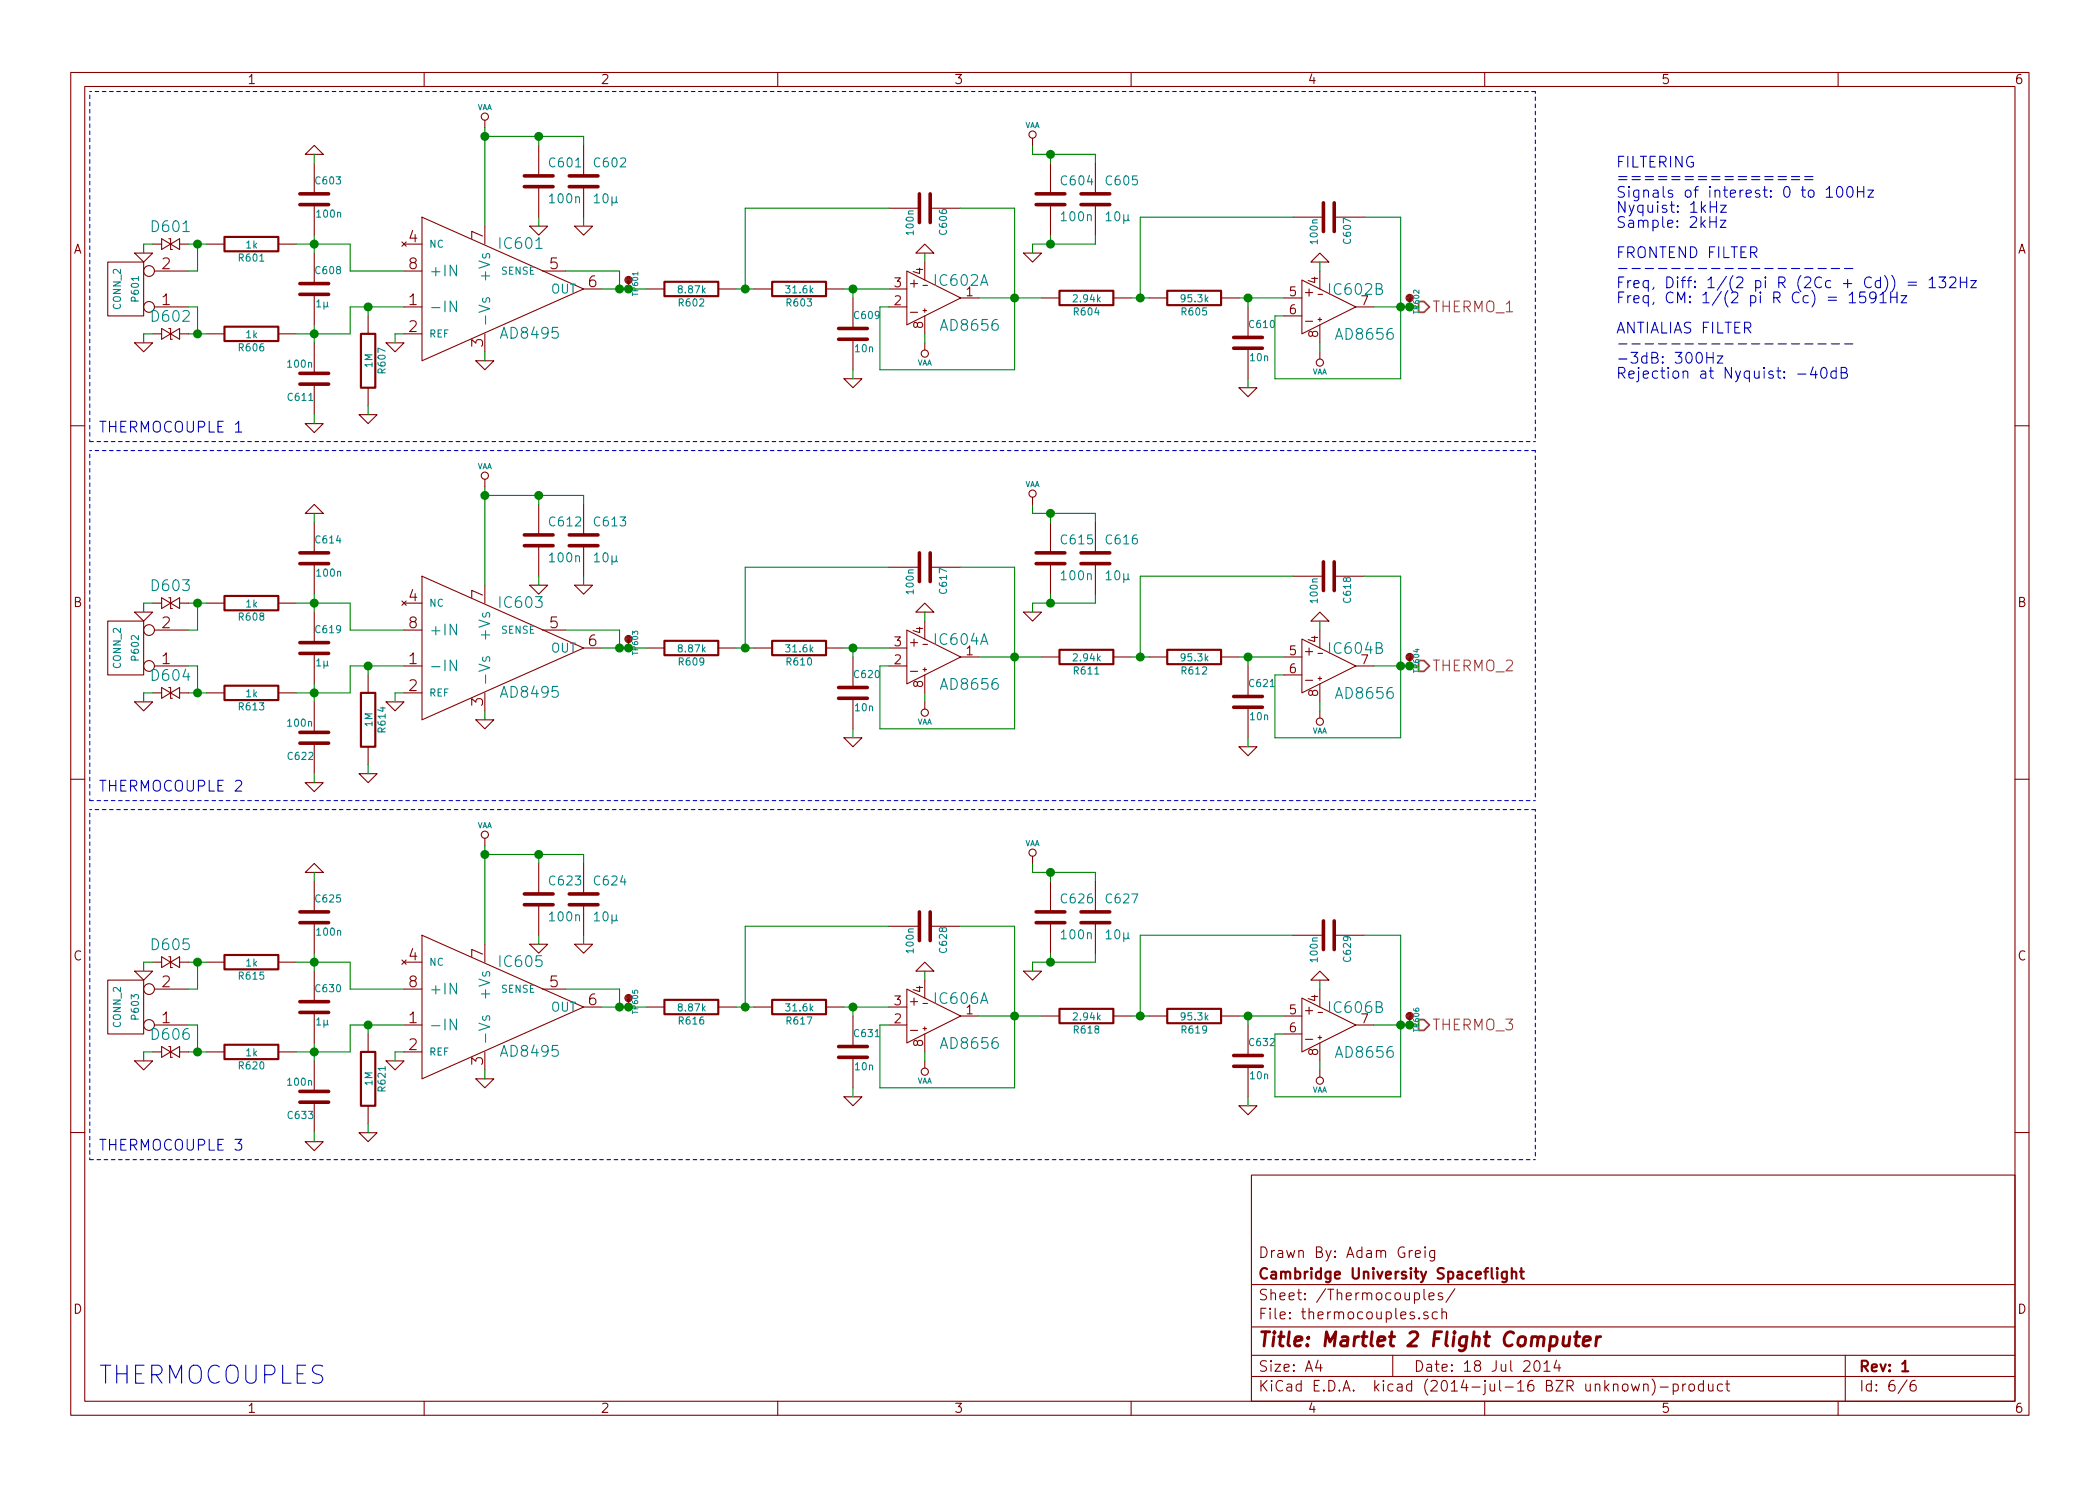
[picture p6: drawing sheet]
<svg xmlns="http://www.w3.org/2000/svg" width="297mm" height="210mm" viewBox="0 0 297 210" stroke-linecap="round" stroke-linejoin="round" font-family="sans-serif">
<g fill="none" stroke="#840000" stroke-width=".15">
<path d="M10 10.3h277v189.9h-277zM12 12.2h273v186.1h-273zM60 10.3v1.9M68.6 17v1M110 10.3v1.9M146 19.6v1M160 10.3v1.9M210 10.3v1.9M260 10.3v1.9M15.2 37.1h5.1v7.6h-5.1zM19 35.8h2.6l-1.3 1.3zM21.6 34.5h1.3"/>
<path d="M21.8 38.3h4.9M22.9 33.8l2.5 1.5v-1.5l-2.5 1.5zM23.9 33.8h.2v1.5h.3M25.4 34.5h1.3M29.2 34.5h2.5M39.4 34.5h2.5M43.2 21.8l1.2-1.2 1.3 1.2zM44.4 23.1v4.3M44.4 29v4.3M44.4 35.8v4.3M56.8 34.2l.7 .6M57.1 34.5h2.6"/>
<path d="M57.1 38.3h2.6M57.5 34.2l-.7 .6M59.7 30.7l22.8 10.2-22.8 10.1zM68.6 32v2.5M74.9 32h2.6l-1.3 1.3zM76.2 20.6v4.3M76.2 26.4v4.3M76.7 38.3h3.3M81.3 32h2.5l-1.3 1.3zM82.5 20.6v4.3M82.5 26.4v4.3M88.9 39.6v1.3"/>
<path d="M125.7 29.5h4.3M128.3 38.3l7.6 3.9-7.6 3.8zM129.3 39.6v1M129.5 35.8l1.3-1.3 1.3 1.3zM130.8 37.1v2.5M131.6 29.5h4.3M144.8 35.8h2.5l-1.3 1.3zM148.6 23.1v4.3M148.6 29v4.3M154.9 23.1v4.3M154.9 29v4.3M182.9 30.7h4.3"/>
<path d="M184.1 39.6l7.7 3.8-7.7 3.8zM185.4 37.1l1.3-1.3 1.3 1.3zM186.7 38.3v2.6M188.7 30.7h4.3M19 48.5h2.6l-1.3 1.3zM21.6 47.2h1.3M21.8 43.4h4.9M22.9 46.5v1.5l2.5-1.5v1.5zM23.9 46.5h.2v1.5h.3M25.4 47.2h1.3M29.2 47.2h2.5M39.4 47.2h2.5"/>
<path d="M43.2 59.9h2.5l-1.3 1.3zM44.4 41.7v4.3M44.4 48.5v4.3M44.4 54.4v4.3M50.8 58.7h2.5l-1.2 1.2zM52.1 44.7v2.5M52.1 54.9v2.5M54.6 48.5h2.5l-1.2 1.3zM57.1 47.2h2.6M57.1 43.4h2.6M67.3 51h2.5l-1.2 1.3zM68.6 47.2v2.6"/>
<path d="M82.5 40.9h2.6M91.4 40.9h2.6M101.6 40.9h2.5M106.7 40.9h2.5M116.8 40.9h2.6M119.4 53.6h2.5l-1.3 1.3zM120.6 42.2v4.3M120.6 48v4.3M125.7 43.4h2.6M125.7 40.9h2.6M128.8 40.1h1M128.8 44.2h1"/>
<path d="M130.6 40.4h.6M130.6 43.9h.5M130.8 48.5v1M130.8 43.7v.5M130.8 44.7v2.5M135.9 42.2h2.5M147.3 42.2h2.6M157.5 42.2h2.5M162.6 42.2h2.5M172.7 42.2h2.6M175.3 54.9h2.5l-1.3 1.2zM176.5 43.4v4.3"/>
<path d="M176.5 49.3v4.3M181.6 42.2h2.5M181.6 44.7h2.5M184.7 41.4h1M184.7 45.5h1M185.2 40.9v1M186.4 41.7h.7M186.4 45.2h.5M186.7 49.8v1M186.7 45v.5M186.7 46v2.5M191.8 43.4h2.5"/>
<path d="M199.4 42.2v1.2M10 60.2h2M44.4 71.4l1.3 1.2h-2.5zM44.4 73.9v4.3M44.4 79.8v4.3M68.6 67.8v1M76.2 71.4v4.3M76.2 77.2v4.3M82.5 71.4v4.3M82.5 77.2v4.3M146 70.4v1M148.6 73.9v4.3"/>
<path d="M148.6 79.8v4.3M154.9 73.9v4.3M154.9 79.8v4.3M285 60.2h2M15.2 87.9h5.1v7.6h-5.1zM19 86.6h2.6l-1.3 1.3zM19 99.3h2.6l-1.3 1.3zM21.6 85.3h1.3M21.6 98h1.3M21.8 94.2h4.9M21.8 89.1h4.9M22.9 84.6v1.5l2.5-1.5v1.5z"/>
<path d="M22.9 97.3v1.5l2.5-1.5v1.5zM23.9 84.6h.2v1.5h.3M23.9 97.3h.2v1.5h.3M25.4 85.3h1.3M25.4 98h1.3M29.2 85.3h2.5M29.2 98h2.5M39.4 85.3h2.5M39.4 98h2.5M44.4 86.6v4.3M44.4 92.5v4.3M44.4 99.3v4.3"/>
<path d="M52.1 95.5v2.5M54.6 99.3h2.5l-1.2 1.3zM56.8 85l.7 .6M57.1 85.3h2.6M57.1 98h2.6M57.1 94.2h2.6M57.1 89.1h2.6M57.5 85l-.7 .6M59.7 81.5l22.8 10.2-22.8 10.1zM68.6 82.8v2.5M68.6 98v2.6M74.9 82.8h2.6l-1.3 1.3z"/>
<path d="M76.7 89.1h3.3M81.3 82.8h2.5l-1.3 1.3zM82.5 91.7h2.6M88.9 90.4v1.3M91.4 91.7h2.6M101.6 91.7h2.5M106.7 91.7h2.5M116.8 91.7h2.6M120.6 93v4.3M120.6 98.8v4.3M125.7 94.2h2.6M125.7 91.7h2.6"/>
<path d="M125.7 80.3h4.3M128.3 89.1l7.6 3.9-7.6 3.8zM128.8 90.9h1M128.8 95h1M129.3 90.4v1M129.5 86.6l1.3-1.3 1.3 1.3zM130.6 91.2h.6M130.6 94.7h.5M130.8 99.3v1M130.8 87.9v2.5M130.8 94.5v.5M130.8 95.5v2.5"/>
<path d="M131.6 80.3h4.3M135.9 93h2.5M144.8 86.6h2.5l-1.3 1.3zM147.3 93h2.6M157.5 93h2.5M162.6 93h2.5M172.7 93h2.6M176.5 94.2v4.3M181.6 93h2.5M181.6 95.5h2.5M182.9 81.5h4.3M184.1 90.4l7.7 3.8-7.7 3.8z"/>
<path d="M184.7 92.2h1M184.7 96.3h1M185.2 91.7v1M185.4 87.9l1.3-1.3 1.3 1.3zM186.4 92.5h.7M186.4 96h.5M186.7 89.1v2.6M186.7 95.8v.5M186.7 96.8v2.5M188.7 81.5h4.3M191.8 94.2h2.5M199.4 93v1.2"/>
<path d="M10 110.3h2M43.2 110.7h2.5l-1.3 1.3zM44.4 105.2v4.3M50.8 109.5h2.5l-1.2 1.2zM52.1 105.7v2.5M67.3 101.8h2.5l-1.2 1.3zM68.6 118.6v1M119.4 104.4h2.5l-1.3 1.3zM175.3 105.7h2.5l-1.3 1.2zM176.5 100.1v4.3M186.7 100.6v1M285 110.3h2"/>
<path d="M15.2 138.7h5.1v7.6h-5.1zM19 137.4h2.6l-1.3 1.3zM21.6 136.1h1.3M21.8 139.9h4.9M22.9 135.4v1.5l2.5-1.5v1.5zM23.9 135.4h.2v1.5h.3M25.4 136.1h1.3M29.2 136.1h2.5M39.4 136.1h2.5M43.2 123.4l1.2-1.2 1.3 1.2zM44.4 124.7v4.3M44.4 130.6v4.3"/>
<path d="M44.4 137.4v4.3M56.8 135.8l.7 .6M57.1 136.1h2.6M57.1 139.9h2.6M57.5 135.8l-.7 .6M59.7 132.3l22.8 10.2-22.8 10.1zM68.6 133.6v2.5M74.9 133.6h2.6l-1.3 1.3zM76.2 122.2v4.3M76.2 128v4.3M76.7 139.9h3.3M81.3 133.6h2.5l-1.3 1.3z"/>
<path d="M82.5 122.2v4.3M82.5 128v4.3M125.7 131.1h4.3M128.3 139.9l7.6 3.9-7.6 3.8zM130.8 136.1l1.3 1.3h-2.6zM130.8 138.7v2.5M131.6 131.1h4.3M144.8 137.4h2.5l-1.3 1.3zM146 121.2v1M148.6 124.7v4.3M148.6 130.6v4.3M154.9 124.7v4.3"/>
<path d="M154.9 130.6v4.3M182.9 132.3h4.3M186.7 137.4l1.3 1.3h-2.6zM186.7 139.9v2.6M188.7 132.3h4.3M19 150.1h2.6l-1.3 1.3zM21.6 148.8h1.3M21.8 145h4.9M22.9 148.1v1.5l2.5-1.5v1.5zM23.9 148.1h.2v1.5h.3M25.4 148.8h1.3M29.2 148.8h2.5"/>
<path d="M39.4 148.8h2.5M44.4 143.3v4.3M44.4 150.1v4.3M44.4 156v4.3M52.1 146.3v2.5M52.1 156.5v2.5M54.6 150.1h2.5l-1.2 1.3zM57.1 148.8h2.6M57.1 145h2.6M67.3 152.6h2.5l-1.2 1.3zM68.6 148.8v2.6M82.5 142.5h2.6"/>
<path d="M88.9 141.2v1.3M91.4 142.5h2.6M101.6 142.5h2.5M106.7 142.5h2.5M116.8 142.5h2.6M119.4 155.2h2.5l-1.3 1.3zM120.6 143.8v4.3M120.6 149.6v4.3M125.7 145h2.6M125.7 142.5h2.6M128.8 141.7h1M128.8 145.8h1"/>
<path d="M129.3 141.2v1M130.6 142h.6M130.6 145.5h.5M130.8 150.1v1M130.8 145.3v.5M130.8 146.3v2.5M135.9 143.8h2.5M147.3 143.8h2.6M157.5 143.8h2.5M162.6 143.8h2.5M172.7 143.8h2.6M175.3 156.5h2.5l-1.3 1.2z"/>
<path d="M176.5 145v4.3M176.5 150.9v4.3M181.6 143.8h2.5M181.6 146.3h2.5M184.1 141.2l7.7 3.8-7.7 3.8zM184.7 143h1M184.7 147.1h1M185.2 142.5v1M186.4 143.3h.7M186.4 146.8h.5M186.7 151.4v1M186.7 146.6v.5"/>
<path d="M186.7 147.6v2.5M191.8 145h2.5M199.4 143.8v1.2M10 160.2h2M43.2 161.5h2.5l-1.3 1.3zM50.8 160.3h2.5l-1.2 1.2zM177 166.3h108v32h-108zM200.2 177.4l.7-.1v-.3l-.5-.1-.2 .2 .1 .7 .1 .1 .5-.1M201.6 176.4l-.1 .1 .1 .1 .1-.1-.1-.1v.2M201.6 176.9v1M202.9 176.9v1.2a.39 .39 0 0 1-.6 .3M202.9 177l-.4-.1-.3 .3 .1 .6 .2 .1 .4-.1"/>
<path d="M285 160.2h2M60 198.3v1.9M110 198.3v1.9M160 198.3v1.9M177 194.8h108M177 191.8h108M177 187.8h108M177 181.8h108M186.4 192.5l-.3 1h.9M186.8 193v1M197 191.8v3M200.7 186.5h.1l-.1 .1v-.1v.1"/>
<path d="M201.4 182.4v1.3l.2 .2M202 185.7a.37 .37 0 0 0-.6 .1v.1a.54 .54 0 0 0 .6 .3v.1v.2l-.2 .1-.4-.1M202.1 183.4l.7-.1v-.3l-.4-.1-.3 .2 .1 .7 .2 .1 .4-.1M203.3 185.7l-.4-.1-.3 .3 .1 .6 .2 .1 .4-.1M204 185.7a.38 .38 0 0 1 .6 .1v.8M204 185.1v1.5M204 183a.37 .37 0 0 0-.6 .1v.1a.54 .54 0 0 0 .6 .3l.1 .1-.1 .2-.1 .1-.5-.1M205.8 182.3l-1.3 2M210 198.3v1.9M217.1 192.7a.35 .35 0 0 1 .4-.2 .35 .35 0 0 1 .3 .3 .77 .77 0 0 1-.5 1.2 .9 .9 0 0 1-.2-1.3zM218.4 193l.4-.5v1.5M218.4 194h.9"/>
<path d="M220.2 192.5l-.4 1h1M220.5 193v1M230.8 195.8l.3 1 .2-.7 .3 .7 .3-1M232.5 196a.38 .38 0 0 1 .6 0v.8M232.5 195.8v1M233.7 195.1a1.71 1.71 0 0 1 0 2.3M234.8 196.3h1.2M236.7 195.9a.48 .48 0 0 1 .6 .1l.1 .1-.1 .6a.48 .48 0 0 1-.6 0M236.7 195.8v1.5M238 195.8v1M238.5 195.8l-.3 .1-.2 .2M239 196a.41 .41 0 0 1 .7 .1v.4a.41 .41 0 0 1-.4 .3 .41 .41 0 0 1-.4-.3z"/>
<path d="M240.9 195.9l-.4-.1-.3 .3 .1 .6 .2 .1 .4-.1M240.9 195.3v1.5M241.7 195.8v.9a.4 .4 0 0 0 .6 0M242.3 195.8v1M243.6 195.9l-.4-.1-.3 .3 .1 .6 .2 .1 .4-.1M244.1 195.8h.6M244.3 195.3v1.3l.2 .2h.2M260 198.3v1.9M261 191.8v6.5M269.7 195.2l-1.2 2M270.9 195.3a.59 .59 0 0 0-.7 .7l.1 .7 .2 .1h.3l.2-.1v-.5l-.1-.2-.4-.1-.3 .3"/>
<circle cx="68.6" cy="16.5" r=".51"/>
<circle cx="146.1" cy="19" r=".51"/>
<circle cx="21.1" cy="38.3" r=".76"/>
<circle cx="88.9" cy="39.6" r=".25"/>
<circle cx="88.9" cy="39.6" r=".13"/>
<circle cx="88.9" cy="39.6" r=".38"/>
<circle cx="88.9" cy="39.6" r=".51"/>
<circle cx="21.1" cy="43.4" r=".76"/>
<circle cx="130.8" cy="50" r=".51"/>
<circle cx="186.7" cy="51.3" r=".51"/>
<circle cx="199.4" cy="42.2" r=".25"/>
<circle cx="199.4" cy="42.2" r=".13"/>
<circle cx="199.4" cy="42.2" r=".38"/>
<circle cx="199.4" cy="42.2" r=".51"/>
<circle cx="68.6" cy="67.3" r=".51"/>
<circle cx="146.1" cy="69.8" r=".51"/>
<circle cx="21.1" cy="89.1" r=".76"/>
<circle cx="21.1" cy="94.2" r=".76"/>
<circle cx="88.9" cy="90.4" r=".25"/>
<circle cx="88.9" cy="90.4" r=".13"/>
<circle cx="88.9" cy="90.4" r=".38"/>
<circle cx="88.9" cy="90.4" r=".51"/>
<circle cx="199.4" cy="93" r=".25"/>
<circle cx="199.4" cy="93" r=".13"/>
<circle cx="199.4" cy="93" r=".38"/>
<circle cx="199.4" cy="93" r=".51"/>
<circle cx="68.6" cy="118.1" r=".51"/>
<circle cx="130.8" cy="100.8" r=".51"/>
<circle cx="186.7" cy="102.1" r=".51"/>
<circle cx="21.1" cy="139.9" r=".76"/>
<circle cx="146.1" cy="120.6" r=".51"/>
<circle cx="21.1" cy="145" r=".76"/>
<circle cx="88.9" cy="141.2" r=".25"/>
<circle cx="88.9" cy="141.2" r=".13"/>
<circle cx="88.9" cy="141.2" r=".38"/>
<circle cx="88.9" cy="141.2" r=".51"/>
<circle cx="130.8" cy="151.6" r=".51"/>
<circle cx="186.7" cy="152.9" r=".51"/>
<circle cx="199.4" cy="143.8" r=".25"/>
<circle cx="199.4" cy="143.8" r=".13"/>
<circle cx="199.4" cy="143.8" r=".38"/>
<circle cx="199.4" cy="143.8" r=".51"/>
</g>
<g fill="none" stroke="#840000" stroke-width=".3">
<path d="M31.7 33.5h7.7v2.1h-7.7zM94 39.9h7.6v2h-7.6zM109.2 39.9h7.6v2h-7.6zM31.7 46.2h7.7v2.1h-7.7zM51.1 47.2h2v7.7h-2zM149.9 41.1h7.6v2.1h-7.6zM165.1 41.1h7.6v2.1h-7.6zM31.7 84.3h7.7v2.1h-7.7zM31.7 97h7.7v2.1h-7.7zM51.1 98h2v7.7h-2zM94 90.7h7.6v2h-7.6zM109.2 90.7h7.6v2h-7.6z"/>
<path d="M149.9 91.9h7.6v2.1h-7.6zM165.1 91.9h7.6v2.1h-7.6zM31.7 135.1h7.7v2.1h-7.7zM31.7 147.8h7.7v2.1h-7.7zM51.1 148.8h2v7.7h-2zM94 141.5h7.6v2h-7.6zM109.2 141.5h7.6v2h-7.6zM149.9 142.7h7.6v2.1h-7.6zM165.1 142.7h7.6v2.1h-7.6zM213.1 179.9v1.2a.39 .39 0 0 1-.6 .3M213.8 179.4v1.5M215 179.9h.5"/>
<path d="M215.2 179.4v1.3l.2 .2h.1M213.1 180l-.4-.1-.3 .3 .1 .6 .2 .1 .4-.1M213.8 180.1a.38 .38 0 0 1 .7 0v.8M269.1 194h.8"/>
</g>
<path d="M221.2 189.1l-.1 1.1v.1a.56 .56 0 0 0 .8 0M222 189.1l-.1 1.3M222.7 189.1h.8M223.1 188.4l-.2 1.8v.1l.4 .1M224 189.8l.9-.2v-.4l-.2-.1-.6 .1-.1 .2-.1 .8 .3 .2 .5-.1M225.9 189.1l-.2 1.3M226.4 189.1a.54 .54 0 0 0-.6 .4" fill="none" stroke="#840000" stroke-width=".41"/>
<g fill="none" stroke="#840000" stroke-width=".51">
<path d="M42.4 29h4.1M42.4 27.4h4.1M74.2 26.4h4M74.2 24.9h4M80.5 26.4h4.1M80.5 24.9h4.1M130 27.4v4.1M131.6 27.4v4.1M146.6 29h4M146.6 27.4h4M152.9 29h4.1M152.9 27.4h4.1"/>
<path d="M187.2 28.7v4.1M188.7 28.7v4.1M42.4 41.7h4.1M42.4 40.1h4.1M42.4 52.8h4.1M42.4 54.4h4.1M118.6 48h4.1M118.6 46.5h4.1M174.5 49.3h4.1M174.5 47.7h4.1M42.4 79.8h4.1M42.4 78.2h4.1"/>
<path d="M74.2 77.2h4M74.2 75.7h4M80.5 77.2h4.1M80.5 75.7h4.1M130 78.2v4.1M131.6 78.2v4.1M146.6 79.8h4M146.6 78.2h4M152.9 79.8h4.1M152.9 78.2h4.1M187.2 79.5v4.1M188.7 79.5v4.1"/>
<path d="M42.4 92.5h4.1M42.4 90.9h4.1M118.6 98.8h4.1M118.6 97.3h4.1M174.5 98.5h4.1M42.4 103.6h4.1M42.4 105.2h4.1M174.5 100.1h4.1M42.4 130.6h4.1M42.4 129h4.1M74.2 128h4M74.2 126.5h4"/>
<path d="M80.5 128h4.1M80.5 126.5h4.1M130 129v4.1M131.6 129v4.1M146.6 130.6h4M146.6 129h4M152.9 130.6h4.1M152.9 129h4.1M187.2 130.3v4.1M188.7 130.3v4.1M42.4 143.3h4.1M42.4 141.7h4.1"/>
<path d="M42.4 154.4h4.1M42.4 156h4.1M118.6 149.6h4.1M118.6 148.1h4.1M174.5 150.9h4.1M174.5 149.3h4.1"/>
</g>
<path d="M200.7 42.7h.7l.8 .7-.8 .8h-.7zM200.7 93.5h.7l.8 .7-.8 .8h-.7zM200.7 144.3h.7l.8 .7-.8 .8h-.7z" fill="none" stroke="#848400" stroke-width=".25"/>
<g fill="none" stroke="#0000c2" stroke-width=".15">
<path d="M229 38h1.1M230.8 38h1.2M232.7 38h1.2M234.6 38h1.2M236.5 38h1.1M238.4 38h1.1M240.2 38h1.2M241.9 31.4h.8M241.9 29.3h.9M242.1 38h1.2M242.7 30.7v1.5M242.8 28.5v1.5"/>
<path d="M243.3 31.2h.8l-.8 1h.8M243.4 29h.8l-.8 1h.8M244 38h1.2M245.9 38h1.1M247.8 25h1.1M247.8 25.4h1.1M247.8 38h1.1M249.6 25h1.2M249.6 25.4h1.2M249.6 38h1.2M251.5 25h1.2M251.5 25.4h1.2"/>
<path d="M251.5 38h1.2M253.4 25h1.2M253.4 25.4h1.2M253.4 38h1.2M255.3 25h1.1M255.3 25.4h1.1M255.3 38h1.1M257.1 38h1.2M258.3 26.8l.5-.4v1.5M258.3 27.9h.9M259 38h1.2M259.9 26.5a.36 .36 0 0 1 .4-.1 .36 .36 0 0 1 .3 .3 .77 .77 0 0 1-.5 1.2 .89 .89 0 0 1-.2-1.4z"/>
<path d="M260.9 38h1.2M261.4 26.5a.36 .36 0 0 1 .3-.1 .36 .36 0 0 1 .3 .3 .77 .77 0 0 1-.4 1.2 .89 .89 0 0 1-.2-1.4zM262.7 26.4v1.5M262.7 27.1h.9M263.6 26.4v1.5M264.2 26.9h.8l-.8 1h.8M267.6 39a1.75 1.75 0 0 1 0 2.3M269.9 39.9h1.2M272.9 39.6l.4-.4v1.5M274.3 39.2h.9l-.5 .6a.44 .44 0 0 1 .5 .3v.3l-.1 .2-.6 .1-.2-.1M275.8 39.3l.2-.1h.4l.2 .1 .1 .3-.1 .2-.9 .9h1M277.3 39.9h.9"/>
<path d="M277.3 39.2v1.5M278.2 39.2v1.5M278.8 39.7h.8l-.8 1h.8M229 48.7h1.1M230.8 48.7h1.2M232.7 48.7h1.2M234.6 48.7h1.2M236.5 48.7h1.1M238.4 48.7h1.1M240.2 48.7h1.2M241.4 49.9v1.5M241.4 50.6h.9"/>
<path d="M242.1 48.7h1.2M242.3 49.9v1.5M242.9 50.4h.8l-.8 1h.8M244 48.7h1.2M245.9 48.7h1.1M247.8 48.7h1.1M249.6 48.7h1.2M251.5 48.7h1.2M253.4 48.7h1.2M254.3 52.9h1.1M255.3 48.7h1.1M256.5 51.9l-.4 1.1h.9"/>
<path d="M256.8 52.5v1M257.1 48.7h1.2M257.7 52.1a.36 .36 0 0 1 .4-.1 .36 .36 0 0 1 .2 .3 .77 .77 0 0 1-.4 1.2 .89 .89 0 0 1-.2-1.4zM259 48.7h1.2M259.7 52.6a.48 .48 0 0 0-.6 0l-.1 .6a.48 .48 0 0 0 .7 .2M259.7 52v1.5M260.4 52.7l.7-.1a.36 .36 0 0 0 .1-.3 .36 .36 0 0 0-.3-.3h-.5v1.5h.6a.4 .4 0 0 0 .3-.3 .4 .4 0 0 0-.1-.4l-.3-.1M260.9 48.7h1.2M261.6 41.8l.4-.5v1.5M261.6 42.8h.9M263.8 41.3h-.7l-.1 .8 .2-.2 .6 .1 .1 .2v.4l-.3 .2h-.4l-.2-.1M265.4 42a.48 .48 0 0 1-.5 .3 .48 .48 0 0 1-.4-.3v-.5a.48 .48 0 0 1 .8 0 1 1 0 0 1-.4 1.3h-.3"/>
<path d="M265.9 41.8l.5-.5v1.5M265.9 42.8h.9M267.4 41.3v1.5M267.4 42.1h.9M268.3 41.3v1.5M268.9 41.8h.8l-.8 1h.8M269.9 40.4h1.2M272.9 40.7h.9M33.3 61.1h.9"/>
</g>
<path d="M64.6 42.6v1.5l-.9-1.5v1.5M68.3 42.2l-.1 .3 .3 .3 .2-.1 .1-.5 .2-.1 .2 .1 .1 .1-.1 .5M64.6 93.4v1.5l-.9-1.5v1.5M68.3 93l-.1 .3 .3 .3 .2-.1 .1-.5 .2-.1 .2 .1 .1 .1-.1 .5M64.6 144.2v1.5l-.9-1.5v1.5M68.3 143.8l-.1 .3 .3 .3 .2-.1 .1-.5 .2-.1 .2 .1 .1 .1-.1 .5" fill="none" stroke="#008484" stroke-width=".15"/>
<g fill="none" stroke="#008400" stroke-width=".15">
<path d="M68.6 18v14M68.6 19.3h13.9v1.3M76.2 19.3v1.3M21.6 34.5h-1.3v1.3M26.7 34.5h2.5M27.9 34.5v3.8h-1.2M41.9 34.5h7.6v3.8h7.6M44.4 21.8v1.3M44.4 33.3v2.5M76.2 30.7v1.3M80 38.3h7.6v2.6M82.5 30.7v1.3"/>
<path d="M125.7 29.5h-20.3v11.4M130.8 35.8v1.3M135.9 29.5h7.6v22.8h-19v-8.9h1.2M146 20.6v1.2h8.9v1.3M148.6 21.8v1.3M148.6 33.3v1.2M154.9 33.3v1.2h-8.9v1.3M182.9 30.7h-21.6v11.5M186.7 37.1v1.2M193 30.7h5.1v22.9h-17.8v-8.9h1.3M21.6 47.2h-1.3v1.3M26.7 47.2h2.5"/>
<path d="M26.7 43.4h1.2v3.8M44.4 46v2.5M44.4 58.7v1.2M52.1 43.4v1.3M52.1 57.4v1.3M57.1 43.4h-7.6v3.8h-7.6M57.1 47.2h-1.2v1.3M68.6 49.8v1.2M85.1 40.9h6.3M104.1 40.9h2.6M119.4 40.9h6.3M120.6 40.9v1.3"/>
<path d="M120.6 52.3v1.3M130.8 47.2v1.3M138.4 42.2h8.9M160 42.2h2.6M175.3 42.2h6.3M176.5 42.2v1.2M176.5 53.6v1.3M186.7 48.5v1.3M194.3 43.4h6.4M44.4 72.6v1.3M68.6 68.8v14M68.6 70.1h13.9v1.3"/>
<path d="M76.2 70.1v1.3M146 71.4v1.2h8.9v1.3M148.6 72.6v1.3M21.6 85.3h-1.3v1.3M21.6 98h-1.3v1.3M26.7 94.2h1.2v3.8M26.7 85.3h2.5M26.7 98h2.5M27.9 85.3v3.8h-1.2M41.9 85.3h7.6v3.8h7.6M44.4 84.1v2.5M44.4 96.8v2.5"/>
<path d="M52.1 94.2v1.3M57.1 94.2h-7.6v3.8h-7.6M57.1 98h-1.2v1.3M76.2 81.5v1.3M80 89.1h7.6v2.6M82.5 81.5v1.3M85.1 91.7h6.3M104.1 91.7h2.6M119.4 91.7h6.3M120.6 91.7v1.3M125.7 80.3h-20.3v11.4M130.8 86.6v1.3"/>
<path d="M130.8 98v1.3M135.9 80.3h7.6v22.8h-19v-8.9h1.2M138.4 93h8.9M148.6 84.1v1.2M154.9 84.1v1.2h-8.9v1.3M160 93h2.6M175.3 93h6.3M176.5 93v1.2M182.9 81.5h-21.6v11.5M186.7 87.9v1.2M186.7 99.3v1.3M193 81.5h5.1v22.9h-17.8v-8.9h1.3"/>
<path d="M194.3 94.2h6.4M44.4 109.5v1.2M52.1 108.2v1.3M68.6 100.6v1.2M68.6 119.6v14M120.6 103.1v1.3M176.5 104.4v1.3M21.6 136.1h-1.3v1.3M26.7 136.1h2.5M27.9 136.1v3.8h-1.2M41.9 136.1h7.6v3.8h7.6M44.4 123.4v1.3"/>
<path d="M44.4 134.9v2.5M68.6 120.9h13.9v1.3M76.2 120.9v1.3M76.2 132.3v1.3M80 139.9h7.6v2.6M82.5 132.3v1.3M125.7 131.1h-20.3v11.4M130.8 137.4v1.3M135.9 131.1h7.6v22.8h-19v-8.9h1.2M146 122.2v1.2h8.9v1.3M148.6 123.4v1.3M148.6 134.9v1.2"/>
<path d="M154.9 134.9v1.2h-8.9v1.3M182.9 132.3h-21.6v11.5M186.7 138.7v1.2M193 132.3h5.1v22.9h-17.8v-8.9h1.3M21.6 148.8h-1.3v1.3M26.7 145h1.2v3.8M26.7 148.8h2.5M44.4 147.6v2.5M52.1 145v1.3M52.1 159v1.3M57.1 145h-7.6v3.8h-7.6M57.1 148.8h-1.2v1.3"/>
<path d="M68.6 151.4v1.2M85.1 142.5h6.3M104.1 142.5h2.6M119.4 142.5h6.3M120.6 142.5v1.3M120.6 153.9v1.3M130.8 148.8v1.3M138.4 143.8h8.9M160 143.8h2.6M175.3 143.8h6.3M176.5 143.8v1.2M176.5 155.2v1.3"/>
<path d="M186.7 150.1v1.3M194.3 145h6.4M44.4 160.3v1.2"/>
</g>
<g fill="#008400" stroke="#008400" stroke-width=".25">
<circle cx="52.1" cy="43.4" r=".51"/>
<circle cx="44.5" cy="47.2" r=".51"/>
<circle cx="44.5" cy="34.5" r=".51"/>
<circle cx="87.6" cy="40.9" r=".51"/>
<circle cx="68.6" cy="19.3" r=".51"/>
<circle cx="76.2" cy="19.3" r=".51"/>
<circle cx="105.4" cy="40.9" r=".51"/>
<circle cx="161.3" cy="42.2" r=".51"/>
<circle cx="148.6" cy="21.8" r=".51"/>
<circle cx="148.6" cy="34.5" r=".51"/>
<circle cx="120.7" cy="40.9" r=".51"/>
<circle cx="143.5" cy="42.2" r=".51"/>
<circle cx="176.5" cy="42.2" r=".51"/>
<circle cx="198.1" cy="43.4" r=".51"/>
<circle cx="88.9" cy="40.9" r=".51"/>
<circle cx="199.4" cy="43.4" r=".51"/>
<circle cx="52.1" cy="94.2" r=".51"/>
<circle cx="44.5" cy="98" r=".51"/>
<circle cx="44.5" cy="85.3" r=".51"/>
<circle cx="87.6" cy="91.7" r=".51"/>
<circle cx="68.6" cy="70.1" r=".51"/>
<circle cx="76.2" cy="70.1" r=".51"/>
<circle cx="105.4" cy="91.7" r=".51"/>
<circle cx="161.3" cy="93" r=".51"/>
<circle cx="148.6" cy="72.6" r=".51"/>
<circle cx="148.6" cy="85.3" r=".51"/>
<circle cx="120.7" cy="91.7" r=".51"/>
<circle cx="143.5" cy="93" r=".51"/>
<circle cx="176.5" cy="93" r=".51"/>
<circle cx="198.1" cy="94.2" r=".51"/>
<circle cx="88.9" cy="91.7" r=".51"/>
<circle cx="199.4" cy="94.2" r=".51"/>
<circle cx="52.1" cy="145" r=".51"/>
<circle cx="44.5" cy="148.8" r=".51"/>
<circle cx="44.5" cy="136.1" r=".51"/>
<circle cx="87.6" cy="142.5" r=".51"/>
<circle cx="68.6" cy="120.9" r=".51"/>
<circle cx="76.2" cy="120.9" r=".51"/>
<circle cx="105.4" cy="142.5" r=".51"/>
<circle cx="161.3" cy="143.8" r=".51"/>
<circle cx="148.6" cy="123.4" r=".51"/>
<circle cx="148.6" cy="136.1" r=".51"/>
<circle cx="120.7" cy="142.5" r=".51"/>
<circle cx="143.5" cy="143.8" r=".51"/>
<circle cx="176.5" cy="143.8" r=".51"/>
<circle cx="198.1" cy="145" r=".51"/>
<circle cx="88.9" cy="142.5" r=".51"/>
<circle cx="199.4" cy="145" r=".51"/>
<circle cx="27.9" cy="34.5" r=".51"/>
<circle cx="27.9" cy="47.2" r=".51"/>
<circle cx="27.9" cy="85.3" r=".51"/>
<circle cx="27.9" cy="98" r=".51"/>
<circle cx="27.9" cy="148.8" r=".51"/>
<circle cx="27.9" cy="136.1" r=".51"/>
</g>
<path d="M12.7 12.9h204.5M217.2 12.9v49.6M12.7 62.5v-49.6M12.7 63.7h204.5M217.2 62.5h-204.5M217.2 63.7v49.6M12.7 113.3v-49.6M12.7 114.5h204.5M217.2 113.3h-204.5M217.2 114.5v49.6M12.7 164.1v-49.6M217.2 164.1h-204.5" fill="none" stroke="#0000c2" stroke-width=".15" stroke-dasharray=".5" stroke-dashoffset=".3"/>
<text font-size="3.5" fill="#0000c2" x="14" y="195.8">THERMOCOUPLES</text>
<text font-size="2.8" fill="#840000" x="178" y="190.5">Title: Martlet 2 Flight Computer</text>
<g font-size="2.1" fill="#0000c2">
<text x="228.6" y="23.7">FILTERING</text>
<text x="228.6" y="25.9">===============</text>
<text x="228.6" y="28">Signals of interest: 0 to 100Hz</text>
<text x="228.6" y="30.1">Nyquist: 1kHz</text>
<text x="228.6" y="32.3">Sample: 2kHz</text>
<text x="228.6" y="36.5">FRONTEND FILTER</text>
<text x="228.6" y="40.8">Freq, Diff: 1/(2 pi R (2Cc + Cd)) = 132Hz</text>
<text x="228.6" y="42.9">Freq, CM: 1/(2 pi R Cc) = 1591Hz</text>
<text x="228.6" y="47.2">ANTIALIAS FILTER</text>
<text x="228.6" y="51.5">-3dB: 300Hz</text>
<text x="228.6" y="53.6">Rejection at Nyquist: -40dB</text>
<text x="14" y="61.2">THERMOCOUPLE 1</text>
<text x="14" y="112">THERMOCOUPLE 2</text>
<text x="14" y="162.8">THERMOCOUPLE 3</text>
</g>
<g font-size="2.1" fill="#008484">
<text x="21.6" y="32.8">D601</text>
<text x="70.8" y="35.2">IC601</text>
<text x="60.7" y="39.1">+IN</text>
<text x="69.3" y="39.4" transform="rotate(-90 69.3 39.4)">+Vs</text>
<text x="132.3" y="40.5">IC602A</text>
<text x="188.2" y="41.7">IC602B</text>
<text x="21.6" y="45.5">D602</text>
<text x="60.7" y="44.2">-IN</text>
<text x="69.3" y="46.2" transform="rotate(-90 69.3 46.2)">-Vs</text>
<text x="71" y="47.9">AD8495</text>
<text x="133.3" y="46.8">AD8656</text>
<text x="189.2" y="48.1">AD8656</text>
<text x="21.6" y="83.6">D603</text>
<text x="60.7" y="89.9">+IN</text>
<text x="70.8" y="86">IC603</text>
<text x="60.7" y="95">-IN</text>
<text x="69.3" y="90.2" transform="rotate(-90 69.3 90.2)">+Vs</text>
<text x="132.3" y="91.3">IC604A</text>
<text x="188.2" y="92.5">IC604B</text>
<text x="21.6" y="96.3">D604</text>
<text x="69.3" y="97" transform="rotate(-90 69.3 97)">-Vs</text>
<text x="71" y="98.7">AD8495</text>
<text x="133.3" y="97.6">AD8656</text>
<text x="189.2" y="98.9">AD8656</text>
<text x="21.6" y="134.4">D605</text>
<text x="70.8" y="136.8">IC605</text>
<text x="60.7" y="140.7">+IN</text>
<text x="69.3" y="141" transform="rotate(-90 69.3 141)">+Vs</text>
<text x="132.3" y="142.1">IC606A</text>
<text x="188.2" y="143.3">IC606B</text>
<text x="21.6" y="147.1">D606</text>
<text x="60.7" y="145.8">-IN</text>
<text x="69.3" y="147.8" transform="rotate(-90 69.3 147.8)">-Vs</text>
<text x="71" y="149.5">AD8495</text>
<text x="133.3" y="148.4">AD8656</text>
<text x="189.2" y="149.7">AD8656</text>
</g>
<g font-size="2.1" fill="#840000">
<text x="57.8" y="34.3">4</text>
<text x="68.3" y="33.9" transform="rotate(-90 68.3 33.9)">7</text>
<text x="22.9" y="38.1">2</text>
<text x="57.8" y="38.1">8</text>
<text x="77.8" y="38.1">5</text>
<text x="83.2" y="40.6">6</text>
<text x="22.9" y="43.2">1</text>
<text x="57.8" y="43.2">1</text>
<text x="57.8" y="47">2</text>
<text x="68.3" y="49.1" transform="rotate(-90 68.3 49.1)">3</text>
<text x="22.9" y="88.9">2</text>
<text x="57.8" y="85.1">4</text>
<text x="57.8" y="88.9">8</text>
<text x="68.3" y="84.7" transform="rotate(-90 68.3 84.7)">7</text>
<text x="77.8" y="88.9">5</text>
<text x="22.9" y="94">1</text>
<text x="57.8" y="94">1</text>
<text x="83.2" y="91.4">6</text>
<text x="57.8" y="97.8">2</text>
<text x="68.3" y="99.9" transform="rotate(-90 68.3 99.9)">3</text>
<text x="57.8" y="135.9">4</text>
<text x="68.3" y="135.5" transform="rotate(-90 68.3 135.5)">7</text>
<text x="22.9" y="139.7">2</text>
<text x="57.8" y="139.7">8</text>
<text x="77.8" y="139.7">5</text>
<text x="83.2" y="142.2">6</text>
<text x="22.9" y="144.8">1</text>
<text x="57.8" y="144.8">1</text>
<text x="57.8" y="148.6">2</text>
<text x="68.3" y="150.7" transform="rotate(-90 68.3 150.7)">3</text>
<text x="178" y="178">Drawn By: Adam Greig</text>
<text x="178" y="184">Sheet: /Thermocouples/</text>
<text x="178" y="181">Cambridge University Spaceflight</text>
<text x="178" y="186.7">File: thermocouples.sch</text>
<text x="178" y="196.9">KiCad E.D.A. kicad (2014-jul-16 BZR unknown)-product</text>
<text x="178" y="194.1">Size: A4</text>
<text x="200" y="194.1">Date: 18 Jul 2014</text>
<text x="263" y="194.1">Rev: 1</text>
<text x="263" y="196.9">Id: 6/6</text>
</g>
<g font-size="2.1" fill="#848400">
<text x="202.6" y="44.2">THERMO_1</text>
<text x="202.6" y="95">THERMO_2</text>
<text x="202.6" y="145.8">THERMO_3</text>
</g>
<g font-size="1.8" fill="#840000">
<text x="35" y="11.9">1</text>
<text x="85" y="11.9">2</text>
<text x="135" y="11.9">3</text>
<text x="185" y="11.9">4</text>
<text x="235" y="11.9">5</text>
<text x="285" y="11.9">6</text>
<text x="10.4" y="35.9">A</text>
<text x="285.4" y="35.9">A</text>
<text x="126.5" y="40.6">3</text>
<text x="130.6" y="38.8" transform="rotate(-90 130.6 38.8)">4</text>
<text x="136.7" y="41.9">1</text>
<text x="182.4" y="41.9">5</text>
<text x="186.4" y="40.1" transform="rotate(-90 186.4 40.1)">4</text>
<text x="126.5" y="43.2">2</text>
<text x="130.6" y="46.5" transform="rotate(-90 130.6 46.5)">8</text>
<text x="182.4" y="44.4">6</text>
<text x="186.4" y="47.7" transform="rotate(-90 186.4 47.7)">8</text>
<text x="192.6" y="43.2">7</text>
<text x="10.4" y="85.9">B</text>
<text x="130.6" y="89.6" transform="rotate(-90 130.6 89.6)">4</text>
<text x="285.4" y="85.9">B</text>
<text x="126.5" y="94">2</text>
<text x="126.5" y="91.4">3</text>
<text x="136.7" y="92.7">1</text>
<text x="182.4" y="92.7">5</text>
<text x="182.4" y="95.2">6</text>
<text x="186.4" y="90.9" transform="rotate(-90 186.4 90.9)">4</text>
<text x="192.6" y="94">7</text>
<text x="130.6" y="97.3" transform="rotate(-90 130.6 97.3)">8</text>
<text x="186.4" y="98.5" transform="rotate(-90 186.4 98.5)">8</text>
<text x="10.4" y="135.9">C</text>
<text x="285.4" y="135.9">C</text>
<text x="126.5" y="142.2">3</text>
<text x="130.6" y="140.4" transform="rotate(-90 130.6 140.4)">4</text>
<text x="136.7" y="143.5">1</text>
<text x="182.4" y="143.5">5</text>
<text x="186.4" y="141.7" transform="rotate(-90 186.4 141.7)">4</text>
<text x="126.5" y="144.8">2</text>
<text x="130.6" y="148.1" transform="rotate(-90 130.6 148.1)">8</text>
<text x="182.4" y="146">6</text>
<text x="186.4" y="149.3" transform="rotate(-90 186.4 149.3)">8</text>
<text x="192.6" y="144.8">7</text>
<text x="10.4" y="185.9">D</text>
<text x="285.4" y="185.9">D</text>
<text x="35" y="199.9">1</text>
<text x="85" y="199.9">2</text>
<text x="135" y="199.9">3</text>
<text x="185" y="199.9">4</text>
<text x="235" y="199.9">5</text>
<text x="285" y="199.9">6</text>
</g>
<g font-size="1.8" fill="#008484">
<text x="77.8" y="23.7">C601</text>
<text x="84.2" y="23.7">C602</text>
<text x="77.9" y="28.7">100n</text>
<text x="84.2" y="28.7">10µ</text>
<text x="150.2" y="26.2">C604</text>
<text x="156.6" y="26.2">C605</text>
<text x="150.2" y="31.3">100n</text>
<text x="156.6" y="31.3">10µ</text>
<text x="77.8" y="41.5">OUT</text>
<text x="77.8" y="74.5">C612</text>
<text x="84.2" y="74.5">C613</text>
<text x="150.2" y="77">C615</text>
<text x="156.6" y="77">C616</text>
<text x="77.9" y="79.5">100n</text>
<text x="84.2" y="79.5">10µ</text>
<text x="150.2" y="82.1">100n</text>
<text x="156.6" y="82.1">10µ</text>
<text x="77.8" y="92.3">OUT</text>
<text x="77.8" y="125.3">C623</text>
<text x="84.2" y="125.3">C624</text>
<text x="77.9" y="130.3">100n</text>
<text x="84.2" y="130.3">10µ</text>
<text x="150.2" y="127.8">C626</text>
<text x="156.6" y="127.8">C627</text>
<text x="150.2" y="132.9">100n</text>
<text x="156.6" y="132.9">10µ</text>
<text x="77.8" y="143.1">OUT</text>
</g>
<g font-size="1.4" fill="#008484">
<text x="44.7" y="26.1">C603</text>
<text x="34.8" y="35.1">1k</text>
<text x="44.9" y="30.8">100n</text>
<text x="60.7" y="35">NC</text>
<text x="129.2" y="33.1" transform="rotate(-90 129.2 33.1)">100n</text>
<text x="133.9" y="33.1" transform="rotate(-90 133.9 33.1)">C606</text>
<text x="186.4" y="34.4" transform="rotate(-90 186.4 34.4)">100n</text>
<text x="191.1" y="34.4" transform="rotate(-90 191.1 34.4)">C607</text>
<text x="33.9" y="37">R601</text>
<text x="44.7" y="38.8">C608</text>
<text x="70.9" y="38.9">SENSE</text>
<text x="96.1" y="41.5">8.87k</text>
<text x="111.3" y="41.5">31.6k</text>
<text x="17.1" y="43.8" transform="rotate(-90 17.1 43.8)">CONN_2</text>
<text x="19.6" y="42.5" transform="rotate(-90 19.6 42.5)">P601</text>
<text x="34.8" y="47.8">1k</text>
<text x="44.8" y="43.5">1µ</text>
<text x="60.7" y="47.7">REF</text>
<text x="96.1" y="43.4">R602</text>
<text x="111.4" y="43.4">R603</text>
<text x="120.9" y="45.1">C609</text>
<text x="151.9" y="42.8">2.94k</text>
<text x="152" y="44.6">R604</text>
<text x="167.2" y="42.8">95.3k</text>
<text x="167.2" y="44.6">R605</text>
<text x="176.8" y="46.4">C610</text>
<text x="33.9" y="49.7">R606</text>
<text x="40.8" y="52">100n</text>
<text x="52.7" y="52" transform="rotate(-90 52.7 52)">1M</text>
<text x="54.5" y="52.7" transform="rotate(-90 54.5 52.7)">R607</text>
<text x="121" y="49.8">10n</text>
<text x="176.9" y="51.1">10n</text>
<text x="40.8" y="56.7">C611</text>
<text x="44.7" y="76.9">C614</text>
<text x="44.9" y="81.6">100n</text>
<text x="129.2" y="83.9" transform="rotate(-90 129.2 83.9)">100n</text>
<text x="133.9" y="83.9" transform="rotate(-90 133.9 83.9)">C617</text>
<text x="33.9" y="87.8">R608</text>
<text x="34.8" y="85.9">1k</text>
<text x="44.7" y="89.6">C619</text>
<text x="60.7" y="85.8">NC</text>
<text x="70.9" y="89.7">SENSE</text>
<text x="186.4" y="85.2" transform="rotate(-90 186.4 85.2)">100n</text>
<text x="191.1" y="85.2" transform="rotate(-90 191.1 85.2)">C618</text>
<text x="17.1" y="94.6" transform="rotate(-90 17.1 94.6)">CONN_2</text>
<text x="19.6" y="93.3" transform="rotate(-90 19.6 93.3)">P602</text>
<text x="44.8" y="94.3">1µ</text>
<text x="96.1" y="92.3">8.87k</text>
<text x="96.1" y="94.2">R609</text>
<text x="111.3" y="92.3">31.6k</text>
<text x="111.4" y="94.2">R610</text>
<text x="120.9" y="95.9">C620</text>
<text x="151.9" y="93.6">2.94k</text>
<text x="152" y="95.4">R611</text>
<text x="167.2" y="93.6">95.3k</text>
<text x="167.2" y="95.4">R612</text>
<text x="33.9" y="100.5">R613</text>
<text x="34.8" y="98.6">1k</text>
<text x="60.7" y="98.5">REF</text>
<text x="121" y="100.6">10n</text>
<text x="176.8" y="97.2">C621</text>
<text x="176.9" y="101.9">10n</text>
<text x="40.8" y="102.8">100n</text>
<text x="40.8" y="107.5">C622</text>
<text x="52.7" y="102.8" transform="rotate(-90 52.7 102.8)">1M</text>
<text x="54.5" y="103.5" transform="rotate(-90 54.5 103.5)">R614</text>
<text x="44.7" y="127.7">C625</text>
<text x="34.8" y="136.7">1k</text>
<text x="44.9" y="132.4">100n</text>
<text x="60.7" y="136.6">NC</text>
<text x="129.2" y="134.7" transform="rotate(-90 129.2 134.7)">100n</text>
<text x="133.9" y="134.7" transform="rotate(-90 133.9 134.7)">C628</text>
<text x="186.4" y="136" transform="rotate(-90 186.4 136)">100n</text>
<text x="191.1" y="136" transform="rotate(-90 191.1 136)">C629</text>
<text x="33.9" y="138.6">R615</text>
<text x="44.7" y="140.4">C630</text>
<text x="70.9" y="140.5">SENSE</text>
<text x="96.1" y="143.1">8.87k</text>
<text x="111.3" y="143.1">31.6k</text>
<text x="17.1" y="145.4" transform="rotate(-90 17.1 145.4)">CONN_2</text>
<text x="19.6" y="144.1" transform="rotate(-90 19.6 144.1)">P603</text>
<text x="34.8" y="149.4">1k</text>
<text x="44.8" y="145.1">1µ</text>
<text x="60.7" y="149.3">REF</text>
<text x="96.1" y="145">R616</text>
<text x="111.4" y="145">R617</text>
<text x="120.9" y="146.7">C631</text>
<text x="151.9" y="144.4">2.94k</text>
<text x="152" y="146.2">R618</text>
<text x="167.2" y="144.4">95.3k</text>
<text x="167.2" y="146.2">R619</text>
<text x="176.8" y="148">C632</text>
<text x="33.9" y="151.3">R620</text>
<text x="40.8" y="153.6">100n</text>
<text x="52.7" y="153.6" transform="rotate(-90 52.7 153.6)">1M</text>
<text x="54.5" y="154.3" transform="rotate(-90 54.5 154.3)">R621</text>
<text x="121" y="151.4">10n</text>
<text x="176.9" y="152.7">10n</text>
<text x="40.8" y="158.3">C633</text>
</g>
<g font-size="1.1" fill="#008484">
<text x="67.5" y="15.6">VAA</text>
<text x="144.9" y="18.1">VAA</text>
<text x="90.2" y="41.7" transform="rotate(-90 90.2 41.7)">TP601</text>
<text x="200.7" y="44.2" transform="rotate(-90 200.7 44.2)">TP602</text>
<text x="129.7" y="51.7">VAA</text>
<text x="185.6" y="53">VAA</text>
<text x="67.5" y="66.4">VAA</text>
<text x="144.9" y="68.9">VAA</text>
<text x="90.2" y="92.5" transform="rotate(-90 90.2 92.5)">TP603</text>
<text x="200.7" y="95" transform="rotate(-90 200.7 95)">TP604</text>
<text x="129.7" y="102.5">VAA</text>
<text x="185.6" y="103.8">VAA</text>
<text x="67.5" y="117.2">VAA</text>
<text x="144.9" y="119.7">VAA</text>
<text x="90.2" y="143.3" transform="rotate(-90 90.2 143.3)">TP605</text>
<text x="200.7" y="145.8" transform="rotate(-90 200.7 145.8)">TP606</text>
<text x="129.7" y="153.3">VAA</text>
<text x="185.6" y="154.6">VAA</text>
</g>
</svg>
